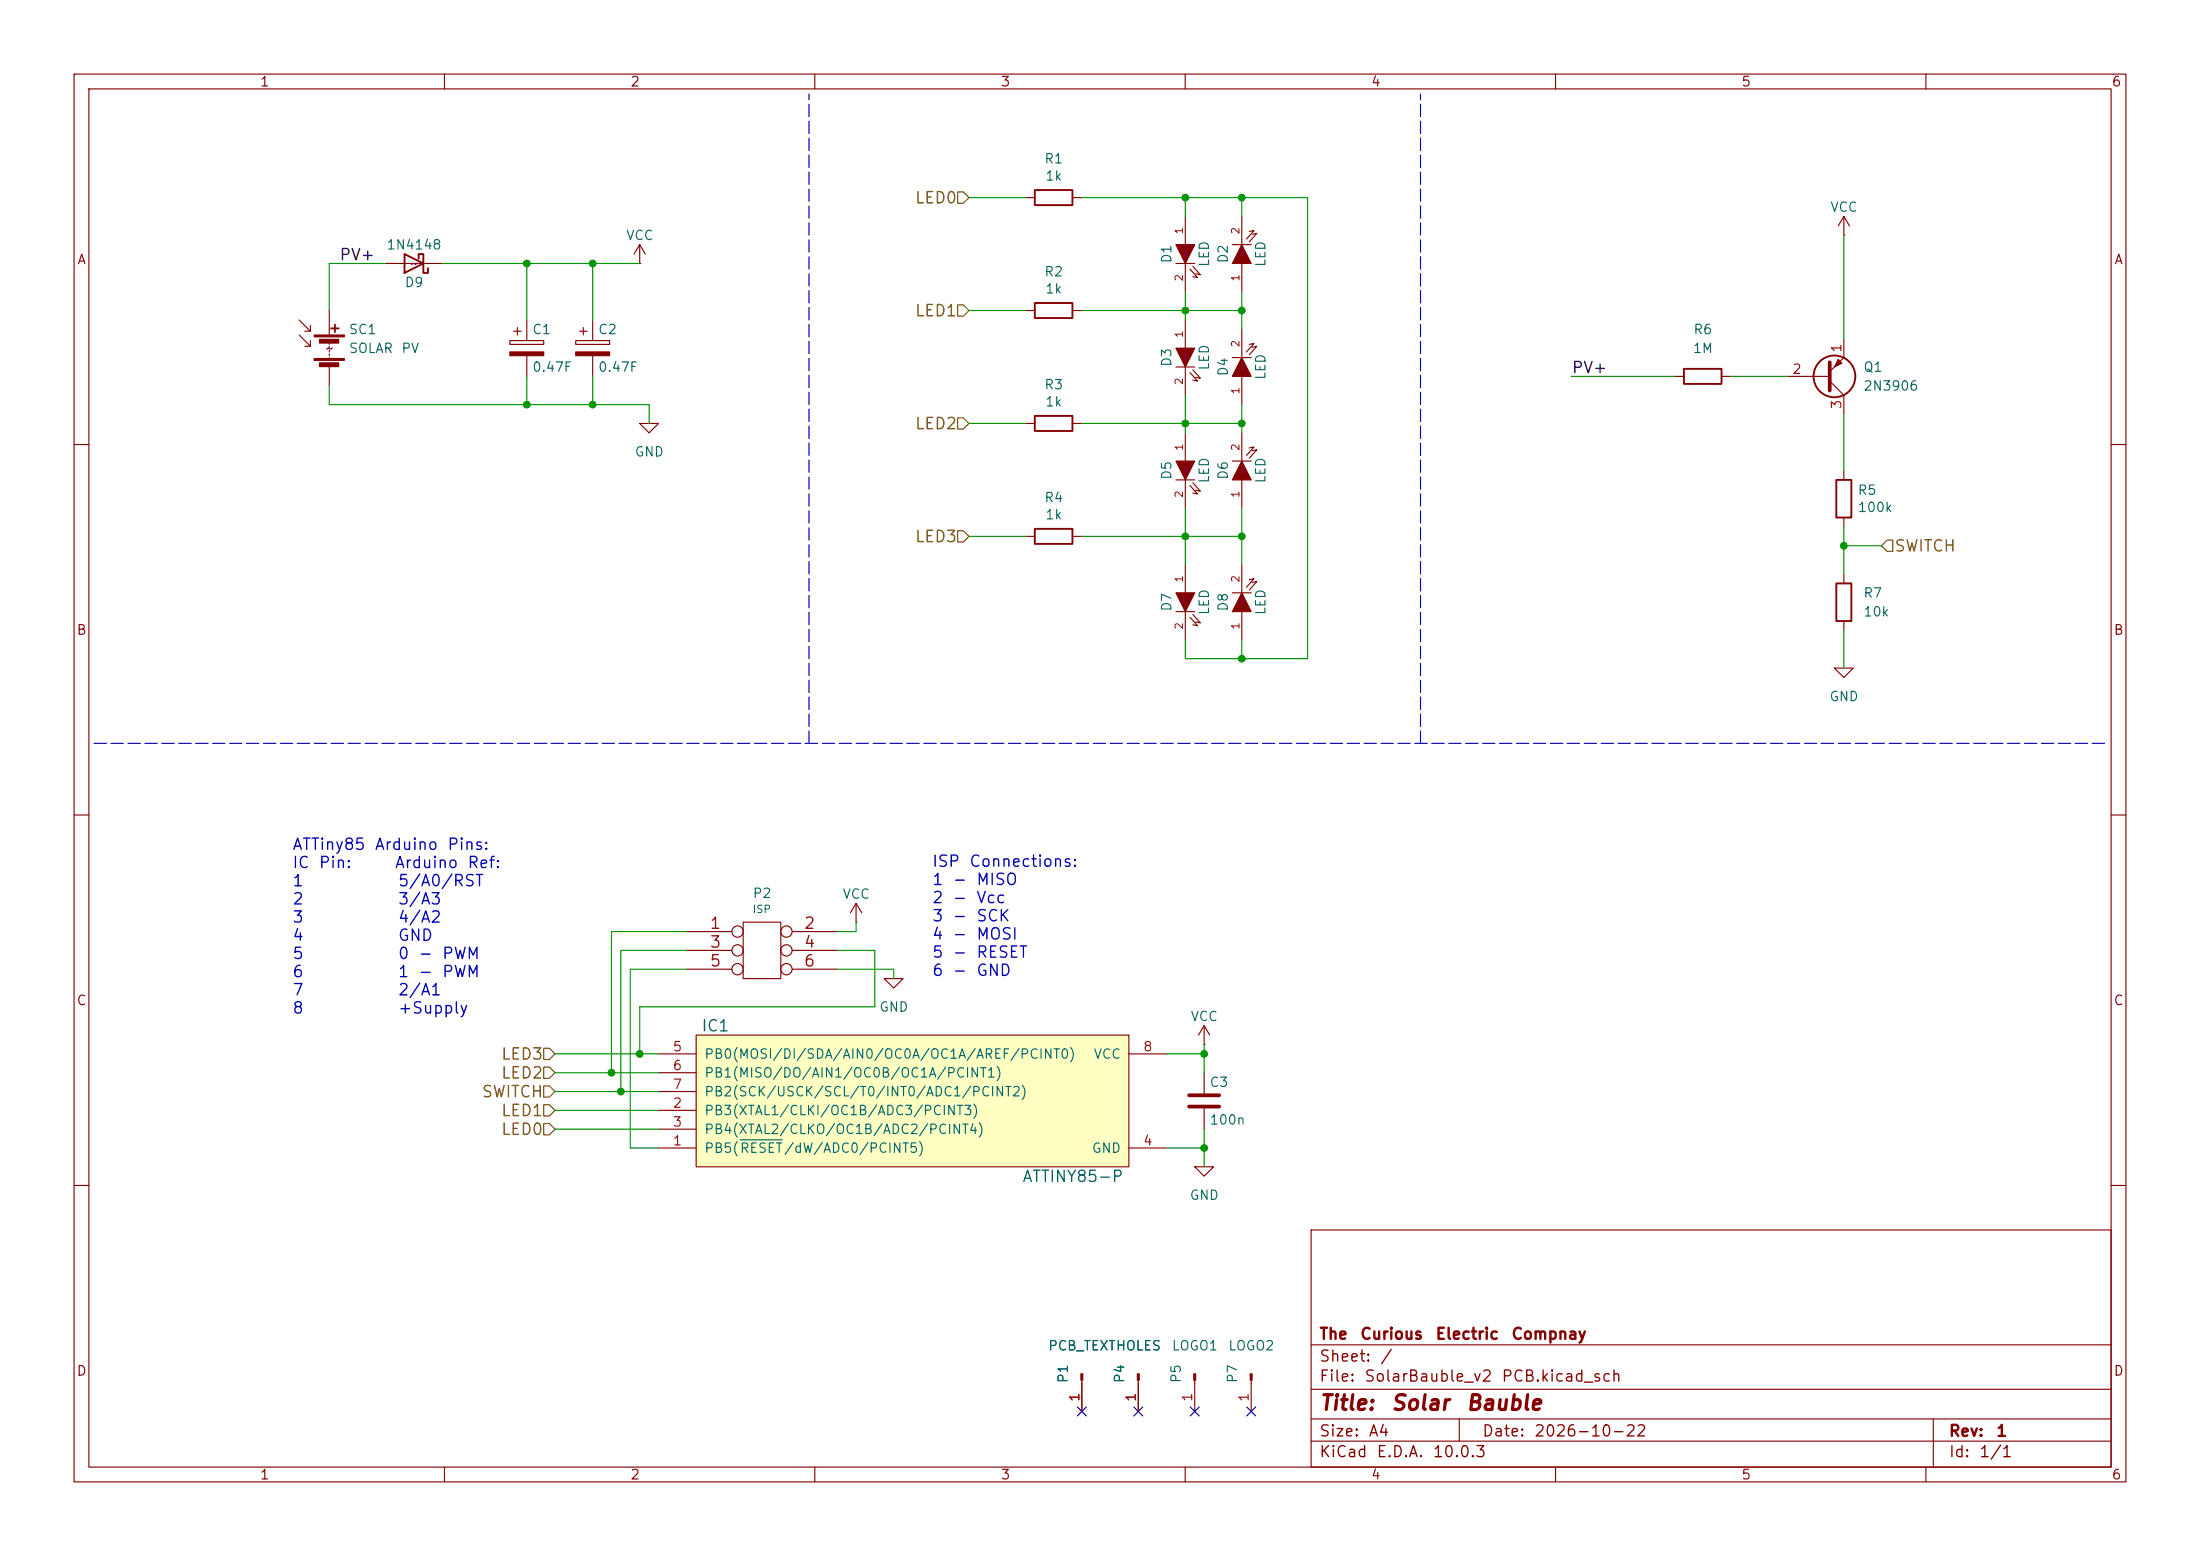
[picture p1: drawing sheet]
<svg xmlns="http://www.w3.org/2000/svg" width="297mm" height="210mm" viewBox="0 0 297 210" stroke-linecap="round" stroke-linejoin="round" font-family="sans-serif">
<g fill="none" stroke="#840000" stroke-width=".15">
<path d="M10 10h277v190h-277zM12 12h273v186h-273zM60 10v2M110 10v2M160 10v2M210 10v2M260 10v2M10 60h2M285 60h2M10 110h2M285 110h2M10 160h2"/>
<path d="M177 166h108v32h-108zM285 160h2M60 198v2M110 198v2M160 198v2M177 194.5h108M177 191.5h108M177 187.5h108M177 181.5h108M197 191.5v3M210 198v2M260 198v2"/>
<path d="M261 191.5v6.5"/>
</g>
<path d="M94 139.7h58.4v17.8h-58.4z" fill="#ffffc2"/>
<g fill="none" stroke="#840000" stroke-width=".15">
<path d="M52.1 35.6h7.6M86.4 35.6h.1M86.4 33l-.8 1.3M86.4 33l.7 1.3M86.4 33v2.6M138.4 26.7h1.3M144.8 26.7h1.2M158.7 35.6h2.6M160 29.2v3.8M160 35.6v3.8M160.7 36.3l1 1.2-.7-.2M161 35.9l1.1 1.2-.7-.1"/>
<path d="M166.4 33h2.5M167.6 29.2v3.8M167.6 35.6v3.8M168.7 31.2l.6-.1-1 1.2M169 31.6l.7-.1-1 1.1M248.9 31.8h.1M248.9 29.2l-.7 1.3M248.9 29.2l.8 1.3M248.9 29.2v2.6M40.4 43.2l1.5 1.5M40.4 45.2l1.5 1.5M41.9 43.9v.8h-.8"/>
<path d="M41.9 46v.7h-.8M44.4 41.9v3.3M44.4 46.2v.3M44.4 46.7v.3M44.4 47.2v.3M44.4 47.8v.2M44.4 48.3v.2M44.4 49.5v2.6M68.8 46h4.6v.5h-4.6zM69.3 44.7h1.1M69.8 44.2v1M71.1 43.2v2.8"/>
<path d="M71.1 48v2.8M77.7 46h4.6v.5h-4.6zM78.2 44.7h1M78.7 44.2v1M80 43.2v2.8M80 48v2.8M86.4 57.2h2.5l-1.3 1.2zM138.4 41.9h1.3M138.4 57.2h1.3M144.8 41.9h1.2M144.8 57.2h1.2M158.7 49.5h2.6"/>
<path d="M160 43.2v3.8M160 49.5v3.8M160 58.4v3.8M160.7 50.3l1 1.1-.7-.1M161 49.9l1.1 1.2-.7-.2M166.4 48.3h2.5M167.6 44.5v3.8M167.6 50.8v3.8M167.6 58.4v3.8M168.7 46.5l.6-.1-1 1.1M169 46.9l.7-.2-1 1.2M226.1 50.8h1.2"/>
<path d="M232.4 50.8h1.3M241.3 50.8h5.7M247 51.4l1.9 1.9v2.6M248.9 45.7v2.6l-1.9 1.9M138.4 72.4h1.3M144.8 72.4h1.2M158.7 64.8h2.6M160 64.8v3.8M160 76.2v3.8M160.7 65.5l1 1.2-.7-.2M161 65.2l1.1 1.1-.7-.1M166.4 62.2h2.5"/>
<path d="M167.6 64.8v3.8M167.6 76.2v3.8M168.7 60.5l.6-.2-1 1.2M168.7 78.2l.6-.1-1 1.1M169 60.8l.7-.1-1 1.1M169 78.6l.7-.1-1 1.1M248.9 63.5v1.3M248.9 69.9v1.2M248.9 77.5v1.2M158.7 82.6h2.6M160 82.6v3.8M160.7 83.3l1 1.2-.7-.2"/>
<path d="M161 82.9l1.1 1.2-.7-.2M166.4 80h2.5M167.6 82.6v3.8M247.6 90.2h2.6l-1.3 1.2zM248.9 83.8v1.3M92.7 125.7h6.1M92.7 128.3h6.1M92.7 130.8h6.1M94 139.7h58.4v17.8h-58.4zM100.3 124.5h5.1v7.6h-5.1zM106.9 125.7h6.1M106.9 128.3h6.1"/>
<path d="M106.9 130.8h6.1M115.6 124.5h.1M115.6 121.9l-.8 1.3M115.6 121.9l.7 1.3M115.6 121.9v2.6M119.4 132.1h2.5l-1.3 1.3zM162.6 138.4l-.8 1.3M162.6 138.4l.7 1.3M162.6 138.4v2.6M88.9 154.9h5.1M88.9 149.9h5.1M88.9 152.4h5.1"/>
<path d="M88.9 142.2h5.1M88.9 144.8h5.1M88.9 147.3h5.1M152.4 154.9h5.1M152.4 142.2h5.1M161.3 157.5h2.5l-1.2 1.3zM162.6 141h.1M162.6 144.8v2.8M162.6 149.6v2.8M146 186.3v4.2M153.7 186.3v4.2M161.3 186.3v4.2"/>
<path d="M168.9 186.3v4.2"/>
<circle cx="99.6" cy="128.3" r=".76"/>
<circle cx="99.6" cy="130.8" r=".76"/>
<circle cx="99.6" cy="125.7" r=".76"/>
<circle cx="106.2" cy="128.3" r=".76"/>
<circle cx="106.2" cy="130.8" r=".76"/>
<circle cx="106.2" cy="125.7" r=".76"/>
</g>
<path d="M99.9 153.8h5.7" fill="none" stroke="#006464" stroke-width=".15"/>
<g fill="none" stroke="#840000" stroke-width=".25">
<path d="M54.6 34.3l2.5 1.3-2.5 1.2zM56.5 34.9v-.6h.6v2.5h.7v-.6M139.7 25.7h5.1v2h-5.1zM44.7 44.3h1M45.2 43.8v1M139.7 40.9h5.1v2h-5.1zM139.7 56.1h5.1v2.1h-5.1zM227.3 49.8h5.1v2h-5.1zM139.7 71.4h5.1v2h-5.1zM247.9 78.7h2v5.1h-2zM247.9 64.8h2v5.1h-2z"/>
<circle cx="247.6" cy="50.8" r="2.82"/>
</g>
<g fill="#840000" stroke="#840000" stroke-width=".15">
<path d="M158.7 33h2.6l-1.3 2.6z"/>
<path d="M161.2 185.4h.2v.9h-.2z"/>
<path d="M168.8 185.4h.2v.9h-.2z"/>
<path d="M153.5 185.4h.3v.9h-.3z"/>
<path d="M145.9 185.4h.3v.9h-.3z"/>
<path d="M248.2 48.5l.5 .5-1.1 .5z"/>
<path d="M158.7 80h2.6l-1.3 2.6z"/>
<path d="M167.6 62.2l1.3 2.6h-2.5z"/>
<path d="M167.6 80l1.3 2.6h-2.5z"/>
<path d="M167.6 48.3l1.3 2.5h-2.5z"/>
<path d="M167.6 33l1.3 2.6h-2.5z"/>
<path d="M158.7 62.2h2.6l-1.3 2.6z"/>
<path d="M158.7 47h2.6l-1.3 2.5z"/>
<path d="M68.8 47.5h4.6v.5h-4.6z"/>
<path d="M77.7 47.5h4.6v.5h-4.6z"/>
<path d="M42.4 45.2h4.1v.3h-4.1z"/>
<path d="M42.4 48.4h4.1v.2h-4.1z"/>
<path d="M43.1 45.8h2.6v.5h-2.6z"/>
<path d="M43.1 49h2.6v.5h-2.6z"/>
</g>
<path d="M247 48.9v3.8M160.5 147.8h4.1M160.5 149.4h4.1" fill="none" stroke="#840000" stroke-width=".51"/>
<path d="M129.3 25.9h.7l.8 .8-.8 .7h-.7zM129.3 56.4h.7l.8 .8-.8 .7h-.7zM129.3 41.1h.7l.8 .8-.8 .8h-.7zM129.3 71.6h.7l.8 .8-.8 .8h-.7zM254.8 72.9h.7v1.5h-.7l-.8-.7zM73.4 146.6h.8l.7 .7-.7 .8h-.8zM73.4 151.6h.8l.7 .8-.7 .8h-.8zM73.4 144h.8l.7 .8-.7 .7h-.8zM73.4 141.5h.8l.7 .7-.7 .8h-.8zM73.4 149.1h.8l.7 .8-.7 .7h-.8z" fill="none" stroke="#725600" stroke-width=".15"/>
<path d="M12.7 100.3h271.8M109.2 100.3v-87.6M191.8 100.3v-87.6" fill="none" stroke="#0000c2" stroke-width=".15" stroke-dasharray="1.7 .6"/>
<g fill="none" stroke="#009600" stroke-width=".15">
<path d="M52.1 35.6h-7.7v6.3M59.7 35.6h26.7M71.1 35.6v7.6M80 35.6v7.6M130.8 26.7h7.6M146 26.7h30.5v62.2h-16.5v-2.5M160 26.7v2.5M160 39.4v3.8M167.6 26.7v2.5M167.6 39.4v5.1M248.9 31.8v13.9M44.4 52.1v2.5h43.2v2.6"/>
<path d="M71.1 50.8v3.8M80 50.8v3.8M130.8 57.2h7.6M130.8 41.9h7.6M146 57.2h21.6M146 41.9h21.6M160 53.3v5.1M167.6 54.6v3.8M212.1 50.8h14M233.7 50.8h7.6M248.9 55.9v7.6M130.8 72.4h7.6"/>
<path d="M146 72.4h21.6M160 68.6v7.6M167.6 68.6v7.6M248.9 73.7h5.1M248.9 71.1v6.4M167.6 86.4v2.5M248.9 85.1v5.1M92.7 130.8h-7.6v24.1h3.8M92.7 125.7h-10.2v19.1M92.7 128.3h-8.9v19M113 130.8h7.6v1.3M113 128.3h5.1v7.6h-31.7v6.3"/>
<path d="M115.6 124.5v1.2h-2.6M74.9 144.8h14M74.9 147.3h14M74.9 142.2h14M74.9 149.9h14M74.9 152.4h14M157.5 154.9h5.1M157.5 142.2h5.1M162.6 141v3.8M162.6 152.4v5.1"/>
</g>
<path d="M145.4 189.9l1.3 1.2M146.7 189.9l-1.3 1.2M153.1 189.9l1.2 1.2M154.3 189.9l-1.2 1.2M160.7 189.9l1.2 1.2M161.9 189.9l-1.2 1.2M168.3 189.9l1.2 1.2M169.5 189.9l-1.2 1.2" fill="none" stroke="#000084" stroke-width=".15"/>
<g fill="#009600" stroke="#009600" stroke-width=".14">
<circle cx="162.6" cy="154.9" r=".46"/>
<circle cx="162.6" cy="142.2" r=".46"/>
<circle cx="167.6" cy="41.9" r=".46"/>
<circle cx="160" cy="41.9" r=".46"/>
<circle cx="167.6" cy="26.7" r=".46"/>
<circle cx="160" cy="26.7" r=".46"/>
<circle cx="167.6" cy="57.2" r=".46"/>
<circle cx="167.6" cy="72.4" r=".46"/>
<circle cx="248.9" cy="73.7" r=".46"/>
<circle cx="160" cy="72.4" r=".46"/>
<circle cx="167.6" cy="88.9" r=".46"/>
<circle cx="160" cy="57.2" r=".46"/>
<circle cx="71.1" cy="35.6" r=".46"/>
<circle cx="80" cy="35.6" r=".46"/>
<circle cx="71.1" cy="54.6" r=".46"/>
<circle cx="80" cy="54.6" r=".46"/>
<circle cx="83.8" cy="147.3" r=".46"/>
<circle cx="82.5" cy="144.8" r=".46"/>
<circle cx="86.4" cy="142.2" r=".46"/>
</g>
<g font-size="2" fill="#840000">
<text x="178" y="190.8">Title:</text>
<text x="187.7" y="190.8">Solar</text>
<text x="197.8" y="190.8">Bauble</text>
</g>
<g font-size="1.5" fill="#725600">
<text x="123.4" y="27.8">LED0</text>
<text x="123.4" y="43.1">LED1</text>
<text x="123.4" y="58.3">LED2</text>
<text x="123.4" y="73.6">LED3</text>
<text x="255.6" y="74.8">SWITCH</text>
<text x="67.5" y="143.4">LED3</text>
<text x="64.9" y="148.5">SWITCH</text>
<text x="67.5" y="145.9">LED2</text>
<text x="67.5" y="153.6">LED0</text>
<text x="67.5" y="151">LED1</text>
</g>
<g font-size="1.5" fill="#0f0f0f">
<text x="45.7" y="35.5">PV+</text>
<text x="212.1" y="50.8">PV+</text>
</g>
<g font-size="1.5" fill="#840084">
<text x="161.2" y="34.9" transform="rotate(-90 161.2 34.9)">~</text>
<text x="168.8" y="34.9" transform="rotate(-90 168.8 34.9)">~</text>
<text x="55.3" y="36.7">~</text>
<text x="43.8" y="48.2">~</text>
<text x="161.2" y="48.9" transform="rotate(-90 161.2 48.9)">~</text>
<text x="168.8" y="50.2" transform="rotate(-90 168.8 50.2)">~</text>
<text x="161.2" y="64.1" transform="rotate(-90 161.2 64.1)">~</text>
<text x="168.8" y="64.1" transform="rotate(-90 168.8 64.1)">~</text>
<text x="160.9" y="81.6" transform="rotate(-90 160.9 81.6)">~</text>
<text x="168.8" y="81.9" transform="rotate(-90 168.8 81.9)">~</text>
</g>
<g font-size="1.5" fill="#0000c2">
<text x="39.4" y="115.1">ATTiny85</text>
<text x="39.4" y="117.6">IC</text>
<text x="42.9" y="117.6">Pin:</text>
<text x="50.5" y="115.1">Arduino</text>
<text x="53.2" y="117.6">Arduino</text>
<text x="60.3" y="115.1">Pins:</text>
<text x="63" y="117.6">Ref:</text>
<text x="125.7" y="117.4">ISP</text>
<text x="125.7" y="119.8">1</text>
<text x="128.5" y="119.8">-</text>
<text x="130.7" y="117.4">Connections:</text>
<text x="131.7" y="119.8">MISO</text>
<text x="39.4" y="120">1</text>
<text x="39.4" y="122.5">2</text>
<text x="39.4" y="124.9">3</text>
<text x="53.6" y="120">5/A0/RST</text>
<text x="53.6" y="122.5">3/A3</text>
<text x="53.6" y="124.9">4/A2</text>
<text x="125.7" y="122.3">2</text>
<text x="125.7" y="124.7">3</text>
<text x="128.5" y="122.3">-</text>
<text x="128.5" y="124.7">-</text>
<text x="131.7" y="122.3">Vcc</text>
<text x="131.7" y="124.7">SCK</text>
<text x="39.4" y="127.4">4</text>
<text x="39.4" y="129.8">5</text>
<text x="53.6" y="127.4">GND</text>
<text x="53.6" y="129.8">0</text>
<text x="56.4" y="129.8">-</text>
<text x="59.6" y="129.8">PWM</text>
<text x="125.7" y="127.2">4</text>
<text x="125.7" y="129.7">5</text>
<text x="128.5" y="127.2">-</text>
<text x="128.5" y="129.7">-</text>
<text x="131.7" y="127.2">MOSI</text>
<text x="131.7" y="129.7">RESET</text>
<text x="39.4" y="132.3">6</text>
<text x="39.4" y="134.7">7</text>
<text x="39.4" y="137.2">8</text>
<text x="53.6" y="132.3">1</text>
<text x="53.6" y="134.7">2/A1</text>
<text x="53.6" y="137.2">+Supply</text>
<text x="56.4" y="132.3">-</text>
<text x="59.6" y="132.3">PWM</text>
<text x="125.7" y="132.1">6</text>
<text x="128.5" y="132.1">-</text>
<text x="131.7" y="132.1">GND</text>
</g>
<g font-size="1.5" fill="#a90000">
<text x="95.7" y="125.8">1</text>
<text x="108.4" y="125.8">2</text>
<text x="95.7" y="128.3">3</text>
<text x="95.7" y="130.8">5</text>
<text x="108.4" y="128.3">4</text>
<text x="108.4" y="130.8">6</text>
</g>
<g font-size="1.5" fill="#006464">
<text x="94.6" y="139.6">IC1</text>
<text x="137.9" y="159.9">ATTINY85-P</text>
</g>
<g font-size="1.5" fill="#840000">
<text x="178" y="184.2">Sheet:</text>
<text x="178" y="181.2">The</text>
<text x="183.5" y="181.2">Curious</text>
<text x="186.2" y="184.2">/</text>
<text x="193.7" y="181.2">Electric</text>
<text x="203.9" y="181.2">Compnay</text>
<text x="178" y="186.9">File:</text>
<text x="184.1" y="186.9">SolarBauble_v2</text>
<text x="202.6" y="186.9">PCB.kicad_sch</text>
<text x="178" y="197.1">KiCad</text>
<text x="178" y="194.3">Size:</text>
<text x="184.7" y="194.3">A4</text>
<text x="185.7" y="197.1">E.D.A.</text>
<text x="193.3" y="197.1">10.0.3</text>
<text x="200" y="194.3">Date:</text>
<text x="207" y="194.3">2026-10-22</text>
<text x="263" y="194.3">Rev:</text>
<text x="263" y="197.1">Id:</text>
<text x="267.1" y="197.1">1/1</text>
<text x="269.4" y="194.3">1</text>
</g>
<g font-size="1.3" fill="#840000">
<text x="35" y="12">1</text>
<text x="85" y="12">2</text>
<text x="135" y="12">3</text>
<text x="185" y="12">4</text>
<text x="235" y="12">5</text>
<text x="285" y="12">6</text>
<text x="10.3" y="36">A</text>
<text x="285.3" y="36">A</text>
<text x="10.3" y="86">B</text>
<text x="285.3" y="86">B</text>
<text x="10.3" y="136">C</text>
<text x="285.3" y="136">C</text>
<text x="10.3" y="186">D</text>
<text x="285.3" y="186">D</text>
<text x="35" y="200">1</text>
<text x="85" y="200">2</text>
<text x="135" y="200">3</text>
<text x="185" y="200">4</text>
<text x="235" y="200">5</text>
<text x="285" y="200">6</text>
</g>
<g font-size="1.3" fill="#006464">
<text x="140.9" y="22.4">R1</text>
<text x="141" y="24.7">1k</text>
<text x="247" y="28.9">VCC</text>
<text x="52.1" y="34">1N4148</text>
<text x="84.4" y="32.7">VCC</text>
<text x="158.5" y="35.6" transform="rotate(-90 158.5 35.6)">D1</text>
<text x="166.1" y="35.6" transform="rotate(-90 166.1 35.6)">D2</text>
<text x="54.5" y="39.1">D9</text>
<text x="140.9" y="37.6">R2</text>
<text x="141" y="39.9">1k</text>
<text x="163.5" y="36.1" transform="rotate(-90 163.5 36.1)">LED</text>
<text x="171.2" y="36.1" transform="rotate(-90 171.2 36.1)">LED</text>
<text x="47" y="48">SOLAR</text>
<text x="47" y="45.4">SC1</text>
<text x="54.1" y="48">PV</text>
<text x="71.8" y="45.4">C1</text>
<text x="80.7" y="45.4">C2</text>
<text x="228.4" y="48">1M</text>
<text x="228.5" y="45.4">R6</text>
<text x="71.8" y="50.5">0.47F</text>
<text x="80.7" y="50.5">0.47F</text>
<text x="140.9" y="52.9">R3</text>
<text x="158.5" y="49.6" transform="rotate(-90 158.5 49.6)">D3</text>
<text x="163.5" y="50.1" transform="rotate(-90 163.5 50.1)">LED</text>
<text x="166.1" y="50.9" transform="rotate(-90 166.1 50.9)">D4</text>
<text x="171.2" y="51.4" transform="rotate(-90 171.2 51.4)">LED</text>
<text x="251.5" y="50.5">Q1</text>
<text x="251.5" y="53">2N3906</text>
<text x="141" y="55.2">1k</text>
<text x="85.6" y="61.9">GND</text>
<text x="158.5" y="64.8" transform="rotate(-90 158.5 64.8)">D5</text>
<text x="163.5" y="65.3" transform="rotate(-90 163.5 65.3)">LED</text>
<text x="166.1" y="64.8" transform="rotate(-90 166.1 64.8)">D6</text>
<text x="171.2" y="65.3" transform="rotate(-90 171.2 65.3)">LED</text>
<text x="140.9" y="68.1">R4</text>
<text x="141" y="70.4">1k</text>
<text x="250.7" y="67.1">R5</text>
<text x="250.7" y="69.4">100k</text>
<text x="158.5" y="82.6" transform="rotate(-90 158.5 82.6)">D7</text>
<text x="163.5" y="83.1" transform="rotate(-90 163.5 83.1)">LED</text>
<text x="166.1" y="82.6" transform="rotate(-90 166.1 82.6)">D8</text>
<text x="171.2" y="83.1" transform="rotate(-90 171.2 83.1)">LED</text>
<text x="251.5" y="81">R7</text>
<text x="251.5" y="83.5">10k</text>
<text x="246.9" y="95">GND</text>
<text x="101.5" y="121.5">P2</text>
<text x="113.7" y="121.6">VCC</text>
<text x="118.6" y="136.9">GND</text>
<text x="95" y="143.2">PB0(MOSI/DI/SDA/AIN0/OC0A/OC1A/AREF/PCINT0)</text>
<text x="147.6" y="143.2">VCC</text>
<text x="160.6" y="138.1">VCC</text>
<text x="95" y="145.8">PB1(MISO/DO/AIN1/OC0B/OC1A/PCINT1)</text>
<text x="95" y="148.3">PB2(SCK/USCK/SCL/T0/INT0/ADC1/PCINT2)</text>
<text x="163.2" y="147">C3</text>
<text x="95" y="155.9">PB5(RESET/dW/ADC0/PCINT5)</text>
<text x="95" y="150.8">PB3(XTAL1/CLKI/OC1B/ADC3/PCINT3)</text>
<text x="95" y="153.4">PB4(XTAL2/CLKO/OC1B/ADC2/PCINT4)</text>
<text x="147.3" y="155.9">GND</text>
<text x="163.2" y="152.1">100n</text>
<text x="160.5" y="162.3">GND</text>
<text x="141.4" y="182.6">PCB_TEXTHOLES</text>
<text x="158.1" y="182.6">LOGO1</text>
<text x="165.7" y="182.6">LOGO2</text>
<text x="144.5" y="186.8" transform="rotate(-90 144.5 186.8)">P1</text>
<text x="152.1" y="186.8" transform="rotate(-90 152.1 186.8)">P4</text>
<text x="159.7" y="186.8" transform="rotate(-90 159.7 186.8)">P5</text>
<text x="167.3" y="186.8" transform="rotate(-90 167.3 186.8)">P7</text>
</g>
<g font-size="1.3" fill="#a90000">
<text x="248.9" y="47.7" transform="rotate(-90 248.9 47.7)">1</text>
<text x="241.9" y="50.8">2</text>
<text x="248.9" y="55.3" transform="rotate(-90 248.9 55.3)">3</text>
<text x="90.7" y="142.2">5</text>
<text x="154.2" y="142.2">8</text>
<text x="90.7" y="149.8">2</text>
<text x="90.7" y="144.8">6</text>
<text x="90.7" y="147.3">7</text>
<text x="90.7" y="154.9">1</text>
<text x="90.7" y="152.4">3</text>
<text x="154.2" y="154.9">4</text>
<text x="146" y="189.3" transform="rotate(-90 146 189.3)">1</text>
<text x="153.6" y="189.3" transform="rotate(-90 153.6 189.3)">1</text>
<text x="161.3" y="189.3" transform="rotate(-90 161.3 189.3)">1</text>
<text x="168.9" y="189.3" transform="rotate(-90 168.9 189.3)">1</text>
</g>
<g font-size="1" fill="#a90000">
<text x="159.9" y="31.7" transform="rotate(-90 159.9 31.7)">1</text>
<text x="167.6" y="31.7" transform="rotate(-90 167.6 31.7)">2</text>
<text x="159.9" y="38.1" transform="rotate(-90 159.9 38.1)">2</text>
<text x="167.6" y="38.1" transform="rotate(-90 167.6 38.1)">1</text>
<text x="159.9" y="45.7" transform="rotate(-90 159.9 45.7)">1</text>
<text x="167.6" y="47" transform="rotate(-90 167.6 47)">2</text>
<text x="159.9" y="52" transform="rotate(-90 159.9 52)">2</text>
<text x="167.6" y="53.3" transform="rotate(-90 167.6 53.3)">1</text>
<text x="159.9" y="60.9" transform="rotate(-90 159.9 60.9)">1</text>
<text x="167.6" y="60.9" transform="rotate(-90 167.6 60.9)">2</text>
<text x="159.9" y="67.3" transform="rotate(-90 159.9 67.3)">2</text>
<text x="167.6" y="67.3" transform="rotate(-90 167.6 67.3)">1</text>
<text x="159.9" y="78.7" transform="rotate(-90 159.9 78.7)">1</text>
<text x="167.6" y="78.7" transform="rotate(-90 167.6 78.7)">2</text>
<text x="159.9" y="85.1" transform="rotate(-90 159.9 85.1)">2</text>
<text x="167.6" y="85.1" transform="rotate(-90 167.6 85.1)">1</text>
</g>
<text font-size="1" fill="#006464" x="101.5" y="123.5">ISP</text>
</svg>
